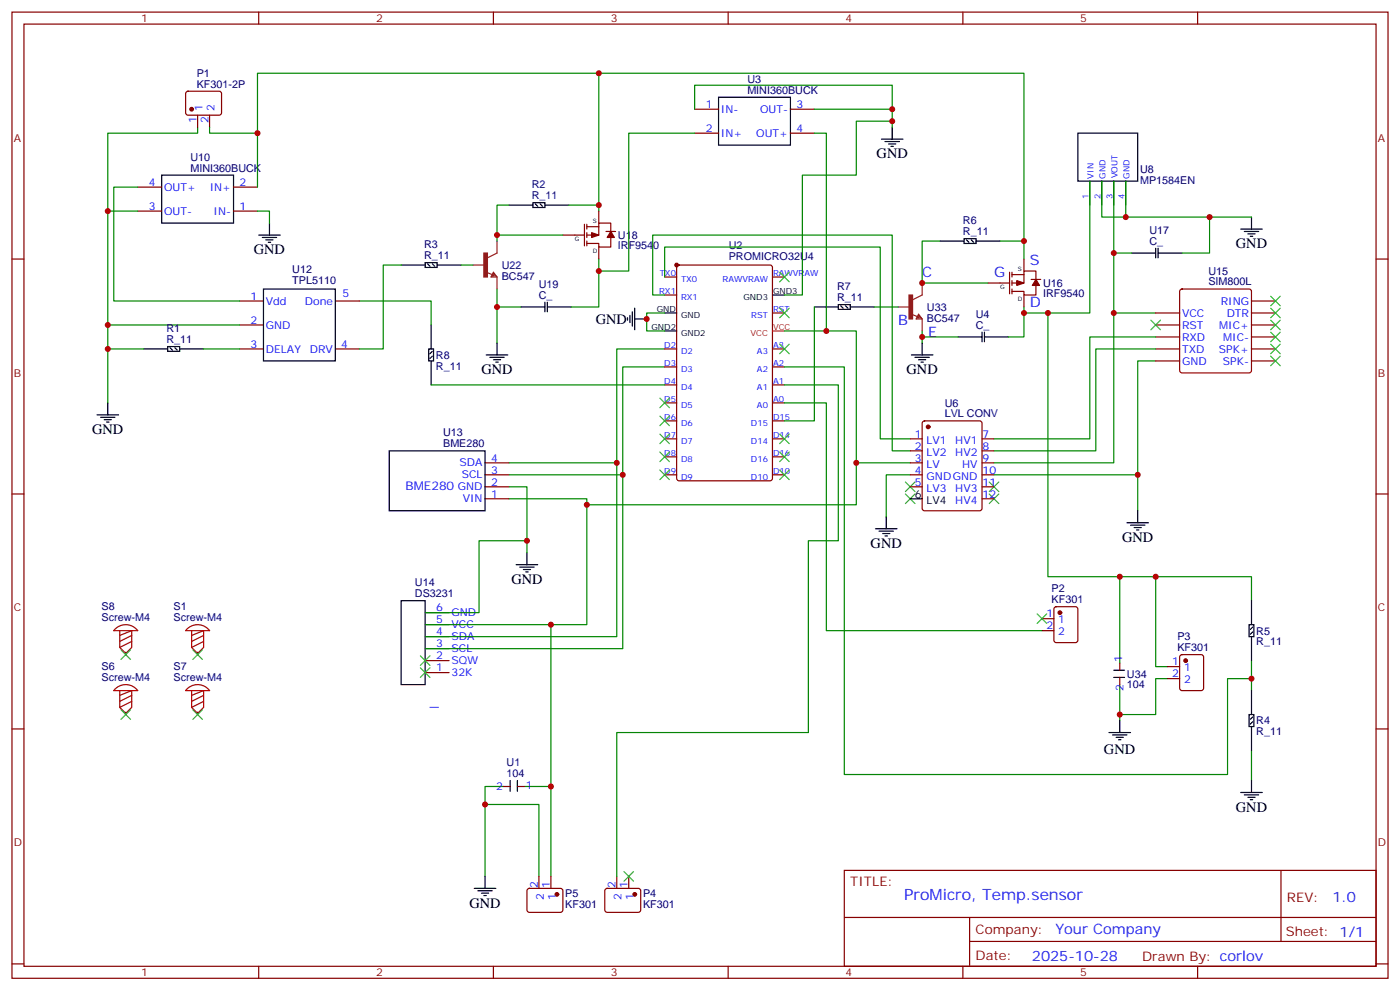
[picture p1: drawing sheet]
<svg xmlns="http://www.w3.org/2000/svg" width="412mm" height="292mm" viewBox="0 0 412 292" stroke-linecap="round" stroke-linejoin="round" font-family="sans-serif">
<g fill="none" stroke="#870000" stroke-width=".35">
<path d="M3.5 3.6h405.4v284.3h-405.4zM7.1 7.1h398.2v277.3h-398.2zM76.2 3.6v3.5M145.3 3.6v3.5M214.5 3.6v3.5M283.6 3.6v3.5M352.8 3.6v3.5M54.9 27.1l.5-.3 9.4 .1 .5 .7-.1 5.9-.6 .4-9.5-.1-.4-.6v-5.6zM58.2 33.9v3.5M61.7 33.9v3.5M204.6 32.1h7.1M204.6 39.2h7.1"/>
<path d="M232.8 32.1h7.1M232.8 39.2h7.1M40.6 55.1h7M68.8 55.1h7M321 53.3v7.1M324.6 53.3v7.1M328.1 53.3v7.1M331.6 53.3v7.1M3.5 76.2h3.6M40.6 62.1h7M68.8 62.1h7M165.8 69.2h6.4"/>
<path d="M172.2 66v6.4M172.9 66.7h3.5M172.9 66v1.4M172.9 68.5v1.4M172.9 70.9v1.5M176.4 62.1v3.6M176.4 72.7v3.5M178.5 68.1h2.8M179.9 69.9v2.8h-3.5v-1.1h-3.5M179.9 68.1v-2.4h-3.5v3.5h-3.5M199.6 78.2l.4-.2h26.8l.7 .4v62.4l-.4 .6-27.1 .1-.6-.5-.1-62.3zM301.6 76.2v3.6"/>
<path d="M405.3 76.2h3.6M70.6 88.6h7M70.6 95.6h7M98.8 88.6h7M195.8 81.5h3.5M195.8 86.8h3.5M227.5 92.1h3.6M227.5 81.5h3.6M291 83.3h6.4M297.4 80.1v6.4M298.1 80.8h3.5M298.1 80.1v1.4"/>
<path d="M298.1 82.6v1.4M298.1 85.1v1.4M301.6 86.8v3.5M303.7 82.2h2.9M305.2 84v2.8h-3.6v-1h-3.5M305.2 82.2v-2.4h-3.6v3.5h-3.5M340.4 95.6h7.1M340.4 92.1h7.1M340.4 99.2h7.1M368.7 88.6h7M368.7 95.6h7M368.7 92.1h7"/>
<path d="M368.7 99.2h7M70.6 102.7h7M98.8 102.7h7M195.8 102.7h3.5M195.8 108h3.5M195.8 113.3h3.5M195.8 118.6h3.5M227.5 102.7h3.6M227.5 108h3.6M227.5 113.3h3.6M227.5 118.6h3.6M340.4 102.7h7.1"/>
<path d="M340.4 106.2h7.1M368.7 102.7h7M368.7 106.2h7M142.9 139.7h7M142.9 136.2h7M195.8 139.7h3.5M195.8 123.9h3.5M195.8 129.2h3.5M195.8 134.4h3.5M227.5 139.7h3.6M227.5 123.9h3.6M227.5 129.2h3.6"/>
<path d="M227.5 134.4h3.6M268.1 139.7h3.5M268.1 136.2h3.5M268.1 129.2h3.5M268.1 132.7h3.5M271.9 124.1l.4-.2h16.3l.6 .4 .1 25.3-.5 .7h-16.5l-.6-.4-.1-25.3zM289.3 139.7h3.5M289.3 136.2h3.5M289.3 129.2h3.5M289.3 132.7h3.5M3.5 145.4h3.6M142.9 146.8h7"/>
<path d="M142.9 143.3h7M268.1 143.3h3.5M289.3 146.8h3.5M289.3 143.3h3.5M405.3 145.4h3.6M310.7 178.7l.4-.2h5.7l.6 .5 .1 9.4-.5 .7h-5.9l-.6-.4-.1-9.5zM37 191.9v.8M58.2 191.9v.8M125.2 197.9h7.1M125.2 194.4h7.1M125.2 190.9h7.1M125.2 187.4h7.1"/>
<path d="M125.2 183.8h7.1M125.2 180.3h7.1M306.9 182.1h3.5M306.9 185.6h3.5M329.8 195.1v2.1M329.8 199.4v2.1M344 196.2h3.5M344 199.7h3.5M347.7 192.9l.5-.2h5.6l.7 .4v9.4l-.4 .7h-5.9l-.7-.4v-9.4zM3.5 214.5h3.6M37 209.6v.7M58.2 209.6v.7"/>
<path d="M405.3 214.5h3.6M148.2 231.5h2.1M152.4 231.5h2.1M158.7 257.9v3.5M162.3 257.9v3.5M181.7 257.9v3.5M185.2 257.9v3.5M248.7 256.2h156.6v28.2h-156.6zM377.3 256.2v20.9M155.5 261.7l.4-.3 9.5 .1 .4 .6-.1 6-.6 .4-9.4-.1-.5-.6v-5.7zM178.4 261.7l.5-.3 9.4 .1 .4 .6v6l-.7 .4-9.4-.1-.4-.6v-5.7zM248.7 270h156.5"/>
<path d="M285.6 277.1h119.6M285.6 270v14.1M3.5 283.7h3.6M76.2 284.4v3.5M145.3 284.4v3.5M214.5 284.4v3.5M283.6 284.4v3.5M352.8 284.4v3.5M405.3 283.7h3.6"/>
</g>
<g fill="none" stroke="#008700" stroke-width=".35">
<path d="M58.2 37.4v1.8h-26.5v79.4M61.7 37.4v1.8h14.1v-17.6h225.8v49.3M75.8 39.2v15.9M176.4 21.6v38.8M204.6 32.1v-7h58.2v7M204.6 39.2h-19.4v40.6h-8.8M239.9 32.1h22.9v5.3M239.9 39.2h3.5v58.2h-12.3M262.8 35.7h-10.6v15.8h-15.8v35.3h-5.3M40.6 55.1h-7.1v33.5h37.1M321 53.3v38.8h-19.4v-1.8M324.6 53.3v10.6h44.1"/>
<path d="M328.1 53.3v38.8h12.3M331.6 53.3v10.6M31.7 62.1h8.9M75.8 62.1h3.6v3.6M118.2 78h-5.3v24.7h-7.1M135.8 78h3.5M146.4 69.2h19.4M149.9 60.4h-3.5v10.5M167.6 60.4h8.8v1.7M176.4 76.2v14.1h-8.1M276.9 70.9h-5.3v12.4h19.4M294.6 70.9h7v5.3"/>
<path d="M328.1 74.5h5.3M356.3 63.9v10.6h-8.1M31.7 95.6h38.9M105.8 88.6h21.2v7M146.4 85.1v15.8M146.4 90.3h7.1M195.8 81.5v-8.8h63.5v56.5h8.8M195.8 86.8h-3.5v-17.6h70.5v63.5h5.3M195.8 92.1h-5.3v5.3h5.3M239.9 90.3v33.6h-8.8M243.4 97.4h8.8v51.2h-79.3M257.5 90.3h7.1"/>
<path d="M271.6 97.4v3.5M271.6 99.2h10.6M301.6 92.1v7.1h-4.6M308.7 92.1v77.6h31.7v26.5h3.6M328.1 92.1v44.1h-35.3M340.4 99.2h-19.4v30h-28.2M31.7 102.7h10.6M60 102.7h10.6M127 113.3h68.8M195.8 108h-12.4v82.9h-58.2M195.8 102.7h-14.1v84.7h-56.5M231.1 118.6h12.3v67h63.5"/>
<path d="M231.1 113.3h15.8v45.8h-8.8v56.5h-56.4v42.3M231.1 108h17.6v119.9h112.9v-28.2h7.1M340.4 106.2h-5.3v44.1M340.4 102.7h-17.6v30h-30M149.9 139.7h33.5M149.9 136.2h31.8M252.2 136.2h15.9M268.1 139.7h-7v12.4M292.8 139.7h42.3M149.9 143.3h5.3v19.4M149.9 146.8h23v37h-47.7M155.2 159.1h-14.1v21.2h-15.9"/>
<path d="M329.8 169.7v25.4M340.4 169.7h28.3v7.1M162.3 183.8v74.1M344 199.7h-3.6v10.6h-10.6M368.7 194.4v8.8M329.8 201.5v10.6M142.9 236.7v21.2M148.2 231.5h-5.3v5.2h15.8v21.2M154.5 231.5h7.8M368.7 220.9v8.8"/>
</g>
<g fill="none" stroke="#000" stroke-width=".35">
<path d="M211.7 28.6h21.1v14.1h-21.1zM262.8 37.4v3.6M317.5 39.2h17.6v14.1h-17.6zM47.6 51.5h21.2v14.2h-21.2zM157 59.7h3.5v1.4h-3.5zM259.6 41h6.4M260.7 41.7h4.2M261.8 42.4h2.1M262.5 43.1h.7M76.2 69.2h6.3M77.3 69.9h4.2M78.3 70.6h2.1"/>
<path d="M79 71.3h.7M79.4 65.7v3.5M118.2 78h7M125.2 77.3h3.6v1.4h-3.6zM125.9 77.6l.7 .8M127.4 77.6l.7 .8M128.8 78h7M149.9 60.4h7.1M157.7 60l.7 .7M159.1 60l.7 .7M160.5 60.4h7.1M276.9 70.9h7.1"/>
<path d="M284 70.2h3.5v1.4h-3.5zM284.7 70.6l.7 .7M286.1 70.6l.7 .7M287.5 70.9h7.1M333.4 74.5h7M340.4 73.1v2.8M341.1 73.1v2.8M341.1 74.5h7.1M365.5 67.4h6.3M366.5 68.1h4.3M367.6 68.8h2.1M368.3 69.5h.7"/>
<path d="M368.7 63.9v3.5M77.6 85.1h21.2v21.1h-21.2zM127 95.6v7.1M153.5 90.3h7M160.5 88.9v2.9M161.2 88.9v2.9M161.2 90.3h7.1M184.9 93.5v.7M185.6 92.8v2.1M186.3 91.8v4.2M187 93.9h3.5M187 90.7v6.3"/>
<path d="M195.8 97.4h3.5M195.8 92.1h3.5M227.5 86.8h3.6M239.9 90.3h7M246.9 89.6h3.6v1.5h-3.6zM247.6 90l.8 .7M249.1 90l.7 .7M250.5 90.3h7M282.2 99.2h7.1M289.3 97.8v2.8M290 97.8v2.8M290 99.2h7"/>
<path d="M31.7 118.6v3.5M42.3 102.7h7.1M49.4 102h3.5v1.4h-3.5zM50.1 102.3l.7 .7M51.5 102.3l.7 .7M52.9 102.7h7.1M126.3 102.7h1.4v3.5h-1.4zM127 106.2v7.1M127.4 103.4l-.8 .7M127.4 104.8l-.8 .7M143.2 104.5h6.4M144.3 105.2h4.2"/>
<path d="M145.3 105.9h2.2M146 106.6h.8M146.4 100.9v3.6M268.5 104.5h6.3M269.5 105.2h4.3M270.6 105.9h2.1M271.3 106.6h.7M271.6 100.9v3.6M28.6 122.1h6.3M29.6 122.8h4.3M30.7 123.5h2.1M31.4 124.2h.7"/>
<path d="M114.7 132.7h28.2v17.6h-28.2zM257.9 155.6h6.3M258.9 156.3h4.3M260 157h2.1M260.7 157.7h.7M261.1 152.1v3.5M268.1 146.8h3.5M332 153.8h6.3M333 154.6h4.3M334.1 155.3h2.1M334.8 156h.7M335.1 150.3v3.5"/>
<path d="M118.2 176.8h7v24.7h-7zM152 166.2h6.4M153.1 166.9h4.2M154.2 167.6h2.1M154.9 168.3h.7M155.2 162.7v3.5M368.7 176.8v7M328.1 197.2h3.2M328.1 199.4h3.2M367.9 183.8h1.5v3.6h-1.5zM368.7 187.4v7M369 184.5l-.7 .7"/>
<path d="M369 185.9l-.7 .8M326.7 215.6h6.3M327.7 216.3h4.3M328.8 217h2.1M329.5 217.7h.7M329.8 212.1v3.5M367.9 210.3h1.5v3.5h-1.5zM368.7 203.2v7.1M368.7 213.8v7.1M369 211l-.7 .7M369 212.4l-.7 .7M150.3 229.7v3.2"/>
<path d="M152.4 229.7v3.2M365.5 233.2h6.3M366.5 233.9h4.3M367.6 234.6h2.1M368.3 235.3h.7M368.7 229.7v3.5M142.9 257.9v3.5M139.7 261.4h6.3M140.8 262.1h4.2M141.8 262.9h2.1M142.5 263.6h.7"/>
</g>
<g fill="#870000" stroke="#870000" stroke-width=".35">
<path d="M299.5 82.6l2.1 .7-2.1 .7z"/>
<path d="M305.2 82.2l1 1.8h-2.1z"/>
<path d="M174.3 68.5l2.1 .7-2.1 .7z"/>
<path d="M179.9 68.1l1.1 1.8h-2.1z"/>
<circle cx="56.4" cy="32.1" r=".53"/>
<circle cx="312.2" cy="180.3" r=".53"/>
<circle cx="349.2" cy="194.4" r=".53"/>
<circle cx="187" cy="263.2" r=".53"/>
<circle cx="164" cy="263.2" r=".53"/>
<circle cx="199.3" cy="78" r=".53"/>
<circle cx="273.4" cy="125.6" r=".53"/>
</g>
<path d="M347.7 85.3l.5-.2h19.7l.5 .2 .3 .5v23.2l-.3 .5-.5 .2h-19.7l-.5-.2-.2-.5v-23.2z" fill="none" stroke="#900" stroke-width=".35"/>
<g fill="none" stroke="#8c2424" stroke-width=".35">
<path d="M139.3 78h3.6M146.4 70.9v3.6l-2.8 1.4M143.2 80.1l1.8 .7M145.3 80.1l1.1 1.4h-1.8zM145.3 80.5l.7 .7h-1zM145.3 80.8v.4M146.4 81.5v3.6M264.6 90.3h3.5M268.5 92.5l1.7 .7M270.6 92.5l1 1.4h-1.7zM270.6 92.8l.7 .7h-1.1zM270.6 93.2v.3"/>
<path d="M271.6 83.3v3.5l-2.8 1.4M271.6 93.9v3.5"/>
</g>
<g fill="#8c2424" stroke="#8c2424" stroke-width=".35">
<path d="M142.5 74.5h1.1v7h-1.1z"/>
<path d="M267.8 86.8h1v7.1h-1z"/>
</g>
<g fill="none" stroke="#a10000" stroke-width=".35">
<path d="M33.9 185.1a4.4 4.4 0 0 1 6.7 .5h-7.1zM35.3 185.6v4.9l1.7 1.8 1.8-1.8v-4.9l-3.5 1.4M38.8 187l-3.5 1.8M38.8 188.8l-3.5 1.7M55.1 185.1a4.4 4.4 0 0 1 6.6 .5h-7zM56.4 185.6v4.9l1.8 1.8 1.8-1.8v-4.9l-3.6 1.4M60 187l-3.6 1.8M60 188.8l-3.6 1.7M33.9 202.8a4.4 4.4 0 0 1 6.7 .4h-7.1zM35.3 203.2v5l1.7 1.7 1.8-1.7v-5l-3.5 1.4M38.8 204.6l-3.5 1.8M38.8 206.4l-3.5 1.8"/>
<path d="M55.1 202.8a4.4 4.4 0 0 1 6.6 .4h-7zM56.4 203.2v5l1.8 1.7 1.8-1.7v-5l-3.6 1.4M60 204.6l-3.6 1.8M60 206.4l-3.6 1.8"/>
</g>
<g fill="none" stroke="#3c3" stroke-width=".35">
<path d="M229.7 90.7l2.8 2.8M229.7 80.1l2.8 2.8M232.5 90.7l-2.8 2.8M232.5 80.1l-2.8 2.8M339 94.2l2.8 2.8M341.8 94.2l-2.8 2.8M374.3 87.2l2.8 2.8M374.3 90.7l2.8 2.8M374.3 94.2l2.8 2.8M374.3 97.8l2.8 2.8M377.1 87.2l-2.8 2.8M377.1 90.7l-2.8 2.8"/>
<path d="M377.1 94.2l-2.8 2.8M377.1 97.8l-2.8 2.8M194.4 117.2l2.8 2.8M197.2 117.2l-2.8 2.8M229.7 101.3l2.8 2.8M232.5 101.3l-2.8 2.8M374.3 101.3l2.8 2.8M374.3 104.8l2.8 2.8M377.1 101.3l-2.8 2.8M377.1 104.8l-2.8 2.8M194.4 138.3l2.8 2.8M194.4 133l2.8 2.9"/>
<path d="M194.4 127.7l2.8 2.9M194.4 122.4l2.8 2.9M197.2 122.4l-2.8 2.9M197.2 138.3l-2.8 2.8M197.2 133l-2.8 2.9M197.2 127.7l-2.8 2.9M229.7 127.7l2.8 2.9M229.7 133l2.8 2.9M229.7 138.3l2.8 2.8M232.5 127.7l-2.8 2.9M232.5 133l-2.8 2.9M232.5 138.3l-2.8 2.8"/>
<path d="M266.7 145.4l2.8 2.8M266.7 141.9l2.8 2.8M269.5 145.4l-2.8 2.8M269.5 141.9l-2.8 2.8M291.4 145.4l2.8 2.8M291.4 141.9l2.8 2.8M294.2 145.4l-2.8 2.8M294.2 141.9l-2.8 2.8M35.6 191.2l2.9 2.9M38.5 191.2l-2.9 2.9M56.8 191.2l2.8 2.9M59.6 191.2l-2.8 2.9"/>
<path d="M123.8 196.5l2.8 2.9M123.8 193l2.8 2.8M126.6 196.5l-2.8 2.9M126.6 193l-2.8 2.8M305.5 180.7l2.8 2.8M308.3 180.7l-2.8 2.8M35.6 208.9l2.9 2.8M38.5 208.9l-2.9 2.8M56.8 208.9l2.8 2.8M59.6 208.9l-2.8 2.8M183.8 256.5l2.8 2.8M186.6 256.5l-2.8 2.8"/>
</g>
<path d="M227.5 97.4h3.6" fill="none" stroke="#f00" stroke-width=".35"/>
<g fill="#c00">
<circle cx="142.9" cy="236.7" r=".88"/>
<circle cx="162.3" cy="231.5" r=".88"/>
<circle cx="340.4" cy="169.7" r=".88"/>
<circle cx="329.8" cy="169.7" r=".88"/>
<circle cx="308.7" cy="92.1" r=".88"/>
<circle cx="335.1" cy="139.7" r=".88"/>
<circle cx="329.8" cy="210.3" r=".88"/>
<circle cx="328.1" cy="92.1" r=".88"/>
<circle cx="301.6" cy="70.9" r=".88"/>
<circle cx="331.6" cy="63.9" r=".88"/>
<circle cx="31.8" cy="95.6" r=".88"/>
<circle cx="155.2" cy="159.1" r=".88"/>
<circle cx="356.3" cy="63.9" r=".88"/>
<circle cx="328.1" cy="74.5" r=".88"/>
<circle cx="31.8" cy="62.1" r=".88"/>
<circle cx="31.8" cy="102.7" r=".88"/>
<circle cx="146.4" cy="90.3" r=".88"/>
<circle cx="146.4" cy="69.2" r=".88"/>
<circle cx="271.6" cy="83.3" r=".88"/>
<circle cx="162.3" cy="183.8" r=".88"/>
<circle cx="181.7" cy="136.2" r=".88"/>
<circle cx="183.4" cy="139.7" r=".88"/>
<circle cx="368.7" cy="199.7" r=".88"/>
<circle cx="190.5" cy="93.9" r=".88"/>
<circle cx="262.8" cy="32.1" r=".88"/>
<circle cx="262.8" cy="35.7" r=".88"/>
<circle cx="75.8" cy="39.2" r=".88"/>
<circle cx="176.4" cy="60.4" r=".88"/>
<circle cx="176.4" cy="21.6" r=".88"/>
<circle cx="176.4" cy="79.8" r=".88"/>
<circle cx="243.4" cy="97.4" r=".88"/>
<circle cx="172.9" cy="148.6" r=".88"/>
<circle cx="252.2" cy="136.2" r=".88"/>
<circle cx="301.6" cy="92.1" r=".88"/>
<circle cx="271.6" cy="99.2" r=".88"/>
</g>
<text font-size="4.6" fill="#00f" x="266.3" y="265">ProMicro, Temp.sensor</text>
<g font-size="4.2">
<text x="258.2" y="46.6">GND</text>
<text x="74.8" y="74.8">GND</text>
<text x="364.1" y="73.1">GND</text>
<text x="175.5" y="95.3">GND</text>
<text x="141.8" y="110.1">GND</text>
<text x="267.1" y="110.1">GND</text>
<text x="27.2" y="127.7">GND</text>
<text x="256.5" y="161.3">GND</text>
<text x="330.6" y="159.5">GND</text>
<text x="150.6" y="171.8">GND</text>
<text x="325.2" y="221.8">GND</text>
<text x="364.1" y="238.9">GND</text>
<text x="138.3" y="267.1">GND</text>
</g>
<g font-size="4.2" fill="#00f">
<text x="303.4" y="78">S</text>
<text x="271.6" y="81.5">C</text>
<text x="292.8" y="81.5">G</text>
<text x="264.6" y="95.6">B</text>
<text x="303.4" y="90.3">D</text>
<text x="273.4" y="99.2">E</text>
<text x="126.6" y="207.8">_</text>
<text x="392.5" y="265.4">1.0</text>
<text x="310.9" y="275">Your Company</text>
<text x="304" y="282.8">2025-10-28</text>
</g>
<g font-size="3.9" fill="#800">
<text x="250.5" y="260.7">TITLE:</text>
<text x="379.1" y="265.4">REV:</text>
<text x="287.4" y="274.9">Company:</text>
<text x="378.7" y="275.6">Sheet: 1/1</text>
<text x="287.4" y="282.6">Date:</text>
<text x="336.4" y="282.7">Drawn By: corlov</text>
</g>
<text font-size="3.5" fill="#00f" x="119.5" y="144.3">BME280 GND</text>
<g font-size="3.2" fill="#800">
<text x="41.6" y="6.6">1</text>
<text x="110.8" y="6.6">2</text>
<text x="179.9" y="6.6">3</text>
<text x="249.1" y="6.6">4</text>
<text x="318.2" y="6.6">5</text>
<text x="4.1" y="41.7">A</text>
<text x="405.9" y="41.7">A</text>
<text x="4.1" y="110.8">B</text>
<text x="405.9" y="110.8">B</text>
<text x="4.1" y="180">C</text>
<text x="405.9" y="180">C</text>
<text x="4.1" y="249.1">D</text>
<text x="405.9" y="249.1">D</text>
<text x="41.6" y="287.4">1</text>
<text x="110.8" y="287.4">2</text>
<text x="179.9" y="287.4">3</text>
<text x="249.1" y="287.4">4</text>
<text x="318.2" y="287.4">5</text>
</g>
<g font-size="3.2" fill="#000080">
<text x="58" y="22.7">P1</text>
<text x="58" y="25.8">KF301-2P</text>
<text x="220.1" y="27.6">MINI360BUCK</text>
<text x="220.1" y="24.4">U3</text>
<text x="56.1" y="47.3">U10</text>
<text x="56.1" y="50.5">MINI360BUCK</text>
<text x="335.8" y="51">U8</text>
<text x="156.6" y="58.6">R_11</text>
<text x="156.6" y="55.4">R2</text>
<text x="335.8" y="54.1">MP1584EN</text>
<text x="283.6" y="66">R6</text>
<text x="182" y="70.2">U18</text>
<text x="283.6" y="69.2">R_11</text>
<text x="338.6" y="68.9">U17</text>
<text x="124.9" y="76.2">R_11</text>
<text x="124.9" y="73">R3</text>
<text x="182" y="73.4">IRF9540</text>
<text x="214.7" y="76.4">PROMICRO32U4</text>
<text x="214.7" y="73.2">U2</text>
<text x="338.6" y="72">C_</text>
<text x="86.1" y="83.4">TPL5110</text>
<text x="86.1" y="80.2">U12</text>
<text x="147.8" y="82.3">BC547</text>
<text x="147.8" y="79.1">U22</text>
<text x="355.9" y="84">SIM800L</text>
<text x="355.9" y="81.1">U15</text>
<text x="158.7" y="87.9">C_</text>
<text x="158.7" y="84.8">U19</text>
<text x="246.6" y="88.6">R_11</text>
<text x="246.6" y="85.4">R7</text>
<text x="307.3" y="87.5">IRF9540</text>
<text x="307.3" y="84.3">U16</text>
<text x="273" y="94.7">BC547</text>
<text x="273" y="91.5">U33</text>
<text x="287.5" y="93.6">U4</text>
<text x="49.1" y="100.9">R_11</text>
<text x="49.1" y="97.7">R1</text>
<text x="287.5" y="96.7">C_</text>
<text x="128.4" y="105.6">R8</text>
<text x="128.4" y="108.8">R_11</text>
<text x="278.3" y="119.7">U6</text>
<text x="278.3" y="122.8">LVL CONV</text>
<text x="130.5" y="131.6">BME280</text>
<text x="130.5" y="128.4">U13</text>
<text x="122.2" y="172.5">U14</text>
<text x="29.9" y="179.7">S8</text>
<text x="51.1" y="179.7">S1</text>
<text x="122.2" y="175.7">DS3231</text>
<text x="309.8" y="174.4">P2</text>
<text x="309.8" y="177.5">KF301</text>
<text x="29.9" y="182.8">Screw-M4</text>
<text x="51.1" y="182.8">Screw-M4</text>
<text x="346.8" y="188.5">P3</text>
<text x="346.8" y="191.6">KF301</text>
<text x="370.1" y="189.9">R_11</text>
<text x="370.1" y="186.7">R5</text>
<text x="29.9" y="197.3">S6</text>
<text x="51.1" y="197.3">S7</text>
<text x="29.9" y="200.4">Screw-M4</text>
<text x="51.1" y="200.4">Screw-M4</text>
<text x="332" y="202.6">104</text>
<text x="332" y="199.4">U34</text>
<text x="370.1" y="213.2">R4</text>
<text x="370.1" y="216.4">R_11</text>
<text x="149.2" y="225.5">U1</text>
<text x="149.2" y="228.6">104</text>
<text x="166.5" y="263.9">P5</text>
<text x="166.5" y="267.1">KF301</text>
<text x="189.4" y="267.2">KF301</text>
<text x="189.4" y="264.1">P4</text>
</g>
<g font-size="3.2" fill="#00f">
<text x="59.6" y="32.6" transform="rotate(-90 59.6 32.6)">1</text>
<text x="63.1" y="32.6" transform="rotate(-90 63.1 32.6)">2</text>
<text x="207.9" y="31.8">1</text>
<text x="212.4" y="33.2">IN-</text>
<text x="223.9" y="33.2">OUT-</text>
<text x="234.6" y="31.8">3</text>
<text x="57.9" y="36.1" transform="rotate(-90 57.9 36.1)">1</text>
<text x="61.4" y="36.1" transform="rotate(-90 61.4 36.1)">2</text>
<text x="207.9" y="38.8">2</text>
<text x="212.4" y="40.3">IN+</text>
<text x="222.8" y="40.3">OUT+</text>
<text x="234.6" y="38.8">4</text>
<text x="43.8" y="54.7">4</text>
<text x="48.3" y="56.1">OUT+</text>
<text x="61.8" y="56.1">IN+</text>
<text x="70.6" y="54.7">2</text>
<text x="43.8" y="61.8">3</text>
<text x="48.3" y="63.2">OUT-</text>
<text x="62.9" y="63.2">IN-</text>
<text x="70.6" y="61.8">1</text>
<text x="73.8" y="88.2">1</text>
<text x="78.3" y="89.6">Vdd</text>
<text x="89.8" y="89.6">Done</text>
<text x="100.9" y="87.5">5</text>
<text x="359.6" y="89.6">RING</text>
<text x="73.8" y="95.3">2</text>
<text x="348.2" y="93.2">VCC</text>
<text x="361.3" y="93.2">DTR</text>
<text x="78.3" y="96.7">GND</text>
<text x="348.2" y="96.7">RST</text>
<text x="348.2" y="100.2">RXD</text>
<text x="359.1" y="96.7">MIC+</text>
<text x="360.3" y="100.2">MIC-</text>
<text x="73.8" y="102.3">3</text>
<text x="78.3" y="103.8">DELAY</text>
<text x="91.3" y="103.8">DRV</text>
<text x="100.5" y="102.3">4</text>
<text x="348.2" y="103.8">TXD</text>
<text x="348.2" y="107.3">GND</text>
<text x="359.1" y="103.8">SPK+</text>
<text x="360.2" y="107.3">SPK-</text>
<text x="269.4" y="128.8">1</text>
<text x="272.9" y="130.6">LV1</text>
<text x="281.4" y="130.6">HV1</text>
<text x="289.5" y="128.8">7</text>
<text x="135.4" y="137.3">SDA</text>
<text x="144.6" y="135.9">4</text>
<text x="269.4" y="135.9">3</text>
<text x="269.4" y="132.3">2</text>
<text x="272.9" y="137.6">LV</text>
<text x="272.9" y="134.1">LV2</text>
<text x="281.4" y="134.1">HV2</text>
<text x="283.4" y="137.6">HV</text>
<text x="289.5" y="132.3">8</text>
<text x="289.5" y="135.9">9</text>
<text x="136" y="140.8">SCL</text>
<text x="144.6" y="142.9">2</text>
<text x="144.6" y="139.4">3</text>
<text x="269.4" y="142.9">5</text>
<text x="269.4" y="139.4">4</text>
<text x="272.9" y="141.1">GNDGND</text>
<text x="289.5" y="139.4">10</text>
<text x="289.5" y="142.9">11</text>
<text x="136.3" y="147.8">VIN</text>
<text x="144.6" y="146.4">1</text>
<text x="272.9" y="144.7">LV3</text>
<text x="281.4" y="144.7">HV3</text>
<text x="281.4" y="148.2">HV4</text>
<text x="289.5" y="146.4">12</text>
<text x="128.5" y="180">6</text>
<text x="128.5" y="183.5">5</text>
<text x="133" y="184.9">VCC</text>
<text x="133" y="181.4">GND</text>
<text x="308.3" y="181.7">1</text>
<text x="308.3" y="185.2">2</text>
<text x="311.7" y="183.5">1</text>
<text x="128.5" y="190.5">3</text>
<text x="128.5" y="187">4</text>
<text x="133" y="191.9">SCL</text>
<text x="133" y="188.4">SDA</text>
<text x="311.7" y="187">2</text>
<text x="128.5" y="197.6">1</text>
<text x="128.5" y="194.1">2</text>
<text x="133" y="195.5">SQW</text>
<text x="330.6" y="194.8" transform="rotate(-90 330.6 194.8)">1</text>
<text x="345.3" y="195.8">1</text>
<text x="348.8" y="197.6">1</text>
<text x="133" y="199">32K</text>
<text x="330.9" y="203.5" transform="rotate(-90 330.9 203.5)">2</text>
<text x="345.3" y="199.4">2</text>
<text x="348.8" y="201.1">2</text>
<text x="146.2" y="232.5">2</text>
<text x="154.9" y="232.2">1</text>
<text x="158.4" y="261.3" transform="rotate(-90 158.4 261.3)">2</text>
<text x="161.9" y="261.3" transform="rotate(-90 161.9 261.3)">1</text>
<text x="181.3" y="261.3" transform="rotate(-90 181.3 261.3)">2</text>
<text x="184.9" y="261.3" transform="rotate(-90 184.9 261.3)">1</text>
<text x="160.2" y="264.8" transform="rotate(-90 160.2 264.8)">2</text>
<text x="163.7" y="264.8" transform="rotate(-90 163.7 264.8)">1</text>
<text x="183.1" y="264.8" transform="rotate(-90 183.1 264.8)">2</text>
<text x="186.6" y="264.8" transform="rotate(-90 186.6 264.8)">1</text>
</g>
<g font-size="3.2">
<text x="269.4" y="146.4">6</text>
<text x="272.9" y="148.2">LV4</text>
</g>
<g font-size="2.5" fill="#00f">
<text x="322.1" y="52.6" transform="rotate(-90 322.1 52.6)">VIN</text>
<text x="325.6" y="52.6" transform="rotate(-90 325.6 52.6)">GND</text>
<text x="329.1" y="52.5" transform="rotate(-90 329.1 52.5)">VOUT</text>
<text x="332.7" y="52.6" transform="rotate(-90 332.7 52.6)">GND</text>
<text x="320.7" y="58.6" transform="rotate(-90 320.7 58.6)">1</text>
<text x="324.2" y="58.6" transform="rotate(-90 324.2 58.6)">2</text>
<text x="327.7" y="58.6" transform="rotate(-90 327.7 58.6)">3</text>
<text x="331.3" y="58.6" transform="rotate(-90 331.3 58.6)">4</text>
<text x="194.4" y="81.2">TX0</text>
<text x="200.6" y="82.9">TX0</text>
<text x="212.9" y="82.9">RAWVRAW</text>
<text x="227.7" y="81.2">RAWVRAW</text>
<text x="194.2" y="86.5">RX1</text>
<text x="200.6" y="88.2">RX1</text>
<text x="221.3" y="93.5">RST</text>
<text x="227.7" y="91.8">RST</text>
<text x="195.7" y="102.3">D2</text>
<text x="195.7" y="107.6">D3</text>
<text x="200.6" y="104.1">D2</text>
<text x="223" y="104.1">A3</text>
<text x="227.7" y="107.6">A2</text>
<text x="227.7" y="102.3">A3</text>
<text x="195.7" y="112.9">D4</text>
<text x="200.6" y="109.4">D3</text>
<text x="223" y="109.4">A2</text>
<text x="227.7" y="112.9">A1</text>
<text x="195.7" y="118.2">D5</text>
<text x="200.6" y="114.7">D4</text>
<text x="200.6" y="120">D5</text>
<text x="223" y="120">A0</text>
<text x="223" y="114.7">A1</text>
<text x="227.7" y="118.2">A0</text>
<text x="195.7" y="123.5">D6</text>
<text x="200.6" y="125.3">D6</text>
<text x="221.2" y="125.3">D15</text>
<text x="227.7" y="123.5">D15</text>
<text x="195.7" y="128.8">D7</text>
<text x="200.6" y="130.6">D7</text>
<text x="221.2" y="130.6">D14</text>
<text x="227.7" y="128.8">D14</text>
<text x="195.7" y="134.1">D8</text>
<text x="200.6" y="135.9">D8</text>
<text x="221.2" y="135.9">D16</text>
<text x="227.7" y="134.1">D16</text>
<text x="195.7" y="139.4">D9</text>
<text x="200.6" y="141.1">D9</text>
<text x="221.2" y="141.1">D10</text>
<text x="227.7" y="139.4">D10</text>
</g>
<g font-size="2.5">
<text x="219" y="88.2">GND3</text>
<text x="227.7" y="86.5">GND3</text>
<text x="193.5" y="91.8">GND</text>
<text x="200.6" y="93.5">GND</text>
<text x="191.9" y="97">GND2</text>
<text x="200.6" y="98.8">GND2</text>
</g>
<g font-size="2.5" fill="#f00">
<text x="221.1" y="98.8">VCC</text>
<text x="227.7" y="97">VCC</text>
</g>
<g font-size="1.8">
<text x="174.6" y="65.7">S</text>
<text x="169.3" y="70.9">G</text>
<text x="174.6" y="74.5">D</text>
<text x="299.9" y="79.8">S</text>
<text x="294.6" y="85.1">G</text>
<text x="299.9" y="88.6">D</text>
</g>
</svg>
